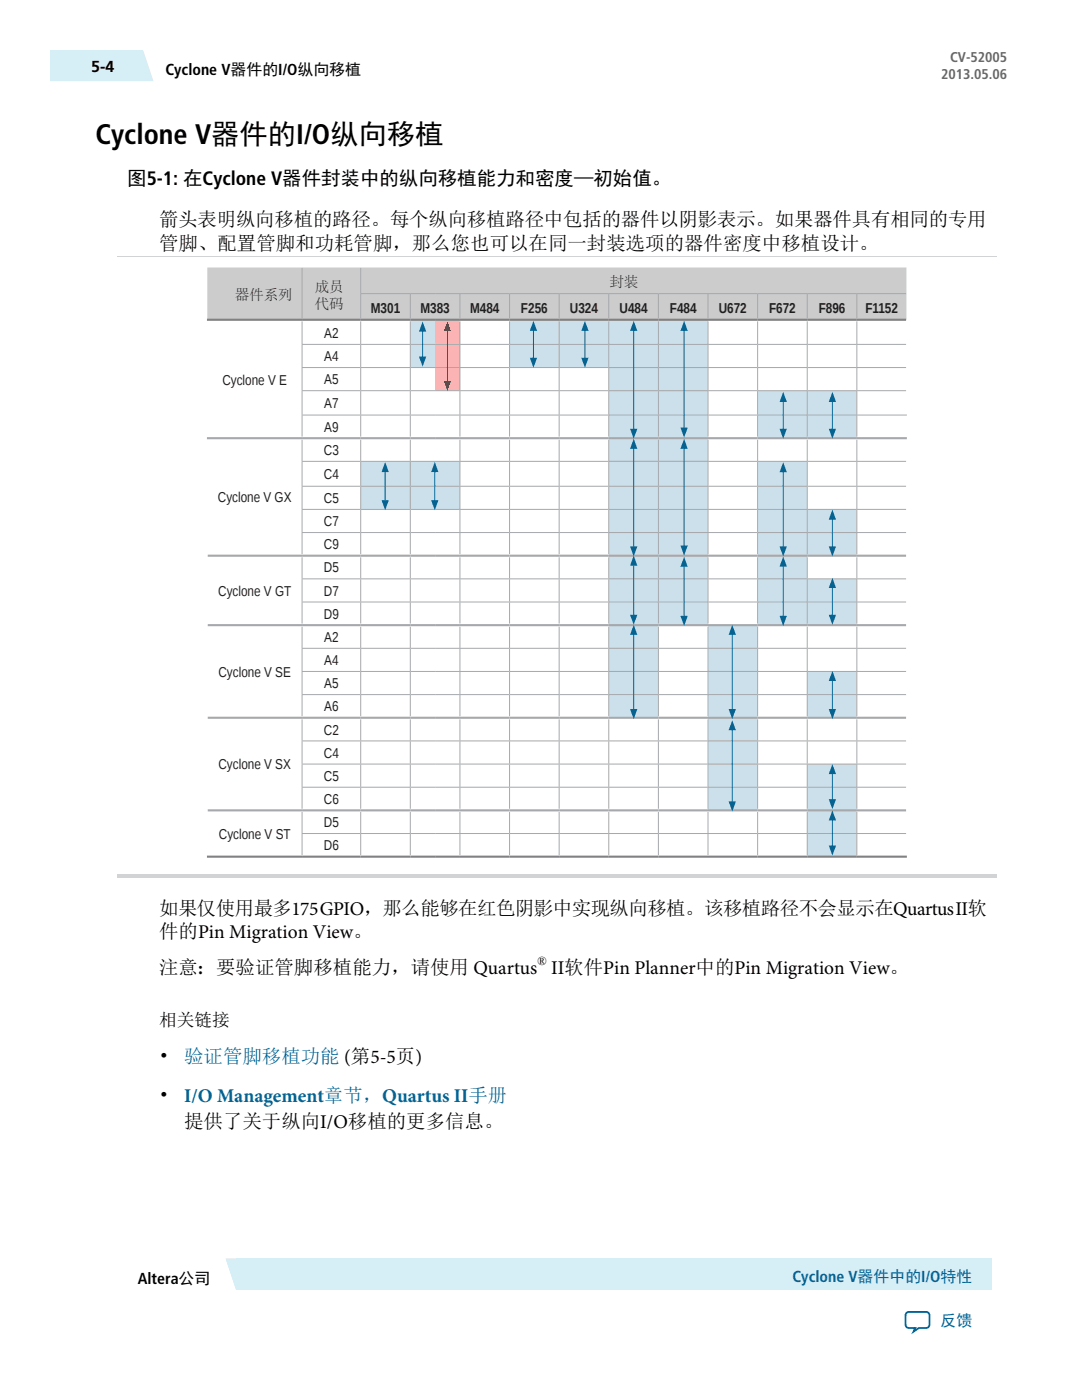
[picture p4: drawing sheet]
<svg xmlns="http://www.w3.org/2000/svg" width="216mm" height="279mm" viewBox="0 0 216 279" stroke-linecap="round" stroke-linejoin="round" font-family="sans-serif">
<path d="M23.4 51.1h175.4" fill="none" stroke="#d1d3d4" stroke-width=".2"/>
<path d="M23.4 174.4h175.4v.7h-175.4z" fill="#d1d3d4"/>
<path d="M171 58.6h9.9v5.2h-9.9zM161.1 58.6h9.9v5.2h-9.9zM151.2 58.6h9.9v5.2h-9.9zM141.3 58.6h9.9v5.2h-9.9zM131.4 58.6h9.9v5.2h-9.9zM121.5 58.6h9.9v5.2h-9.9zM111.6 58.6h9.9v5.2h-9.9zM101.7 58.6h9.9v5.2h-9.9zM91.8 58.6h9.9v5.2h-9.9zM81.9 58.6h9.9v5.2h-9.9zM72 58.6h9.9v5.2h-9.9zM72 53.4h108.9v5.2h-108.9zM60.3 53.4h11.7v10.4h-11.7zM41.4 53.4h18.9v10.4h-18.9z" fill="#ccc"/>
<path d="M91.8 68.7h9.9v4.7h-9.9zM72 68.7h9.9v4.7h-9.9zM91.8 63.8h9.9v4.9h-9.9zM72 63.8h9.9v4.9h-9.9z" fill="#fff"/>
<path d="M161.1 166.3h9.9v4.7h-9.9zM161.1 161.7h9.9v4.6h-9.9zM161.1 157.1h9.9v4.6h-9.9zM141.3 157.1h9.9v4.6h-9.9zM161.1 152.5h9.9v4.6h-9.9zM141.3 152.5h9.9v4.6h-9.9zM141.3 147.9h9.9v4.6h-9.9zM141.3 143.2h9.9v4.7h-9.9zM161.1 138.6h9.9v4.6h-9.9zM141.3 138.6h9.9v4.6h-9.9zM121.5 138.6h9.9v4.6h-9.9zM161.1 134h9.9v4.6h-9.9zM141.3 134h9.9v4.6h-9.9zM121.5 134h9.9v4.6h-9.9zM141.3 129.4h9.9v4.6h-9.9zM121.5 129.4h9.9v4.6h-9.9zM141.3 124.8h9.9v4.6h-9.9zM121.5 124.8h9.9v4.6h-9.9zM161.1 120.1h9.9v4.7h-9.9zM151.2 120.1h9.9v4.7h-9.9zM131.4 120.1h9.9v4.7h-9.9zM121.5 120.1h9.9v4.7h-9.9zM161.1 115.5h9.9v4.6h-9.9zM151.2 115.5h9.9v4.6h-9.9zM131.4 115.5h9.9v4.6h-9.9zM121.5 115.5h9.9v4.6h-9.9zM151.2 110.9h9.9v4.6h-9.9zM131.4 110.9h9.9v4.6h-9.9zM121.5 110.9h9.9v4.6h-9.9zM161.1 106.3h9.9v4.6h-9.9zM151.2 106.3h9.9v4.6h-9.9zM131.4 106.3h9.9v4.6h-9.9zM121.5 106.3h9.9v4.6h-9.9zM161.1 101.7h9.9v4.6h-9.9zM151.2 101.7h9.9v4.6h-9.9zM131.4 101.7h9.9v4.6h-9.9zM121.5 101.7h9.9v4.6h-9.9zM151.2 97h9.9v4.7h-9.9zM131.4 97h9.9v4.7h-9.9zM121.5 97h9.9v4.7h-9.9zM86.8 97h5v4.7h-5zM81.9 97h4.9v4.7h-4.9zM72 97h9.9v4.7h-9.9zM151.2 92.1h9.9v4.9h-9.9zM131.4 92.1h9.9v4.9h-9.9zM121.5 92.1h9.9v4.9h-9.9zM86.8 92.1h5v4.9h-5zM81.9 92.1h4.9v4.9h-4.9zM72 92.1h9.9v4.9h-9.9zM131.4 87.5h9.9v4.6h-9.9zM121.5 87.5h9.9v4.6h-9.9zM161.1 82.8h9.9v4.7h-9.9zM151.2 82.8h9.9v4.7h-9.9zM131.4 82.8h9.9v4.7h-9.9zM121.5 82.8h9.9v4.7h-9.9zM161.1 78h9.9v4.8h-9.9zM151.2 78h9.9v4.8h-9.9zM131.4 78h9.9v4.8h-9.9zM121.5 78h9.9v4.8h-9.9zM131.4 73.4h9.9v4.6h-9.9zM121.5 73.4h9.9v4.6h-9.9zM131.4 68.7h9.9v4.7h-9.9zM121.5 68.7h9.9v4.7h-9.9zM111.6 68.7h9.9v4.7h-9.9zM101.7 68.7h9.9v4.7h-9.9zM81.9 68.7h4.9v4.7h-4.9zM131.4 63.8h9.9v4.9h-9.9zM121.5 63.8h9.9v4.9h-9.9zM111.6 63.8h9.9v4.9h-9.9zM101.7 63.8h9.9v4.9h-9.9zM81.9 63.8h4.9v4.9h-4.9z" fill="#cce0eb"/>
<path d="M86.8 73.4h5v4.6h-5zM86.8 68.7h5v4.7h-5zM86.8 63.8h5v4.9h-5z" fill="#ffb3b3"/>
<g fill="none" stroke="#a6a8ab" stroke-width=".2">
<path d="M60.3 53.5v10M71.9 58.6h108.9M72 53.5v5M72 58.7v4.8M81.9 58.7v4.8M91.8 58.7v4.8M101.7 58.7v4.8M111.6 58.7v4.8M121.5 58.7v4.8M131.4 58.7v4.8M141.3 58.7v4.8M151.2 58.7v4.8"/>
<path d="M161.1 58.7v4.8M171 58.7v4.8M60.2 68.7h120.6M60.2 73.4h120.6M60.2 78h120.6M60.3 64.1v4.6M60.3 68.8v4.5M60.3 73.4v4.5M60.3 78.1v4.7M72 64.1v4.6M72 68.8v4.5M72 73.4v4.5"/>
<path d="M72 78.1v4.7M81.9 64.1v4.6M81.9 68.8v4.5M81.9 73.4v4.5M81.9 78.1v4.7M91.8 64.1v4.6M91.8 68.8v4.5M91.8 73.4v4.5M91.8 78.1v4.7M101.7 64.1v4.6M101.7 68.8v4.5M101.7 73.4v4.5"/>
<path d="M101.7 78.1v4.7M111.6 64.1v4.6M111.6 68.8v4.5M111.6 73.4v4.5M111.6 78.1v4.7M121.5 64.1v4.6M121.5 68.8v4.5M121.5 73.4v4.5M121.5 78.1v4.7M131.4 64.1v4.6M131.4 68.8v4.5M131.4 73.4v4.5"/>
<path d="M131.4 78.1v4.7M141.3 64.1v4.6M141.3 68.8v4.5M141.3 73.4v4.5M141.3 78.1v4.7M151.2 64.1v4.6M151.2 68.8v4.5M151.2 73.4v4.5M151.2 78.1v4.7M161.1 64.1v4.6M161.1 68.8v4.5M161.1 73.4v4.5"/>
<path d="M161.1 78.1v4.7M171 64.1v4.6M171 68.8v4.5M171 73.4v4.5M171 78.1v4.7M60.2 82.8h120.8M60.2 92.1h120.6M60.2 97h120.6M60.3 82.9v4.2M60.3 87.8v4.2M60.3 92.2v4.8M60.3 97.1v4.5"/>
<path d="M72 82.9v4.2M72 87.8v4.2M72 92.2v4.8M72 97.1v4.5M81.9 82.9v4.2M81.9 87.8v4.2M81.9 92.2v4.8M81.9 97.1v4.5M91.8 82.9v4.2M91.8 87.8v4.2M91.8 92.2v4.8M91.8 97.1v4.5"/>
<path d="M101.7 82.9v4.2M101.7 87.8v4.2M101.7 92.2v4.8M101.7 97.1v4.5M111.6 82.9v4.2M111.6 87.8v4.2M111.6 92.2v4.8M111.6 97.1v4.5M121.5 82.9v4.2M121.5 87.8v4.2M121.5 92.2v4.8M121.5 97.1v4.5"/>
<path d="M131.4 82.9v4.2M131.4 87.8v4.2M131.4 92.2v4.8M131.4 97.1v4.5M141.3 82.9v4.2M141.3 87.8v4.2M141.3 92.2v4.8M141.3 97.1v4.5M151.2 82.9v4.2M151.2 87.8v4.2M151.2 92.2v4.8M151.2 97.1v4.5"/>
<path d="M161.1 82.9v4.2M161.1 87.8v4.2M161.1 92.2v4.8M161.1 97.1v4.5M171 82.9v4.2M171 87.8v4.2M171 92.2v4.8M171 97.1v4.5M60.2 101.7h120.6M60.2 106.3h120.6M60.2 115.5h120.6M60.3 101.7v4.5"/>
<path d="M60.3 106.4v4.2M60.3 111.2v4.2M60.3 115.6v4.5M72 101.7v4.5M72 106.4v4.2M72 111.2v4.2M72 115.6v4.5M81.9 101.7v4.5M81.9 106.4v4.2M81.9 111.2v4.2M81.9 115.6v4.5M91.8 101.7v4.5"/>
<path d="M91.8 106.4v4.2M91.8 111.2v4.2M91.8 115.6v4.5M101.7 101.7v4.5M101.7 106.4v4.2M101.7 111.2v4.2M101.7 115.6v4.5M111.6 101.7v4.5M111.6 106.4v4.2M111.6 111.2v4.2M111.6 115.6v4.5M121.5 101.7v4.5"/>
<path d="M121.5 106.4v4.2M121.5 111.2v4.2M121.5 115.6v4.5M131.4 101.7v4.5M131.4 106.4v4.2M131.4 111.2v4.2M131.4 115.6v4.5M141.3 101.7v4.5M141.3 106.4v4.2M141.3 111.2v4.2M141.3 115.6v4.5M151.2 101.7v4.5"/>
<path d="M151.2 106.4v4.2M151.2 111.2v4.2M151.2 115.6v4.5M161.1 101.7v4.5M161.1 106.4v4.2M161.1 111.2v4.2M161.1 115.6v4.5M171 101.7v4.5M171 106.4v4.2M171 111.2v4.2M171 115.6v4.5M60.2 120.1h120.6"/>
<path d="M60.2 129.4h120.6M60.2 134h120.6M60.2 138.6h120.6M60.3 120.2v4.2M60.3 125.1v4.2M60.3 129.5v4.4M60.3 134.1v4.4M60.3 138.7v4.2M72 120.2v4.2M72 125.1v4.2M72 129.5v4.4M72 134.1v4.4"/>
<path d="M72 138.7v4.2M81.9 120.2v4.2M81.9 125.1v4.2M81.9 129.5v4.4M81.9 134.1v4.4M81.9 138.7v4.2M91.8 120.2v4.2M91.8 125.1v4.2M91.8 129.5v4.4M91.8 134.1v4.4M91.8 138.7v4.2M101.7 120.2v4.2"/>
<path d="M101.7 125.1v4.2M101.7 129.5v4.4M101.7 134.1v4.4M101.7 138.7v4.2M111.6 120.2v4.2M111.6 125.1v4.2M111.6 129.5v4.4M111.6 134.1v4.4M111.6 138.7v4.2M121.5 120.2v4.2M121.5 125.1v4.2M121.5 129.5v4.4"/>
<path d="M121.5 134.1v4.4M121.5 138.7v4.2M131.4 120.2v4.2M131.4 125.1v4.2M131.4 129.5v4.4M131.4 134.1v4.4M131.4 138.7v4.2M141.3 120.2v4.2M141.3 125.1v4.2M141.3 129.5v4.4M141.3 134.1v4.4M141.3 138.7v4.2"/>
<path d="M151.2 120.2v4.2M151.2 125.1v4.2M151.2 129.5v4.4M151.2 134.1v4.4M151.2 138.7v4.2M161.1 120.2v4.2M161.1 125.1v4.2M161.1 129.5v4.4M161.1 134.1v4.4M161.1 138.7v4.2M171 120.2v4.2M171 125.1v4.2"/>
<path d="M171 129.5v4.4M171 134.1v4.4M171 138.7v4.2M60.2 147.9h120.6M60.2 152.5h120.6M60.2 157.1h120.6M60.3 143.6v4.2M60.3 147.9v4.5M60.3 152.6v4.4M60.3 157.2v4.2M72 143.6v4.2M72 147.9v4.5"/>
<path d="M72 152.6v4.4M72 157.2v4.2M81.9 143.6v4.2M81.9 147.9v4.5M81.9 152.6v4.4M81.9 157.2v4.2M91.8 143.6v4.2M91.8 147.9v4.5M91.8 152.6v4.4M91.8 157.2v4.2M101.7 143.6v4.2M101.7 147.9v4.5"/>
<path d="M101.7 152.6v4.4M101.7 157.2v4.2M111.6 143.6v4.2M111.6 147.9v4.5M111.6 152.6v4.4M111.6 157.2v4.2M121.5 143.6v4.2M121.5 147.9v4.5M121.5 152.6v4.4M121.5 157.2v4.2M131.4 143.6v4.2M131.4 147.9v4.5"/>
<path d="M131.4 152.6v4.4M131.4 157.2v4.2M141.3 143.6v4.2M141.3 147.9v4.5M141.3 152.6v4.4M141.3 157.2v4.2M151.2 143.6v4.2M151.2 147.9v4.5M151.2 152.6v4.4M151.2 157.2v4.2M161.1 143.6v4.2M161.1 147.9v4.5"/>
<path d="M161.1 152.6v4.4M161.1 157.2v4.2M171 143.6v4.2M171 147.9v4.5M171 152.6v4.4M171 157.2v4.2M60.2 166.3h120.6M60.3 162v4.3M60.3 166.4v4.3M72 162v4.3M72 166.4v4.3M81.9 162v4.3"/>
<path d="M81.9 166.4v4.3M91.8 162v4.3M91.8 166.4v4.3M101.7 162v4.3M101.7 166.4v4.3M111.6 162v4.3M111.6 166.4v4.3M121.5 162v4.3M121.5 166.4v4.3M131.4 162v4.3M131.4 166.4v4.3M141.3 162v4.3"/>
<path d="M141.3 166.4v4.3M151.2 162v4.3M151.2 166.4v4.3M161.1 162v4.3M161.1 166.4v4.3M171 162v4.3M171 166.4v4.3"/>
</g>
<path d="M41.3 63.8h139.5M41.3 171h139.7" fill="none" stroke="#808184" stroke-width=".42"/>
<path d="M41.3 87.5h139.7M41.5 110.9h139.3M41.5 124.8h139.3M41.5 143.2h139.3M41.5 161.7h139.3" fill="none" stroke="#a6a8ab" stroke-width=".42"/>
<path d="M106.4 65.5v6.4" fill="none" stroke="#069" stroke-width=".2"/>
<g fill="#069">
<path d="M106.4 64l.8 2h-1.5z"/>
<path d="M105.7 71.4h1.5l-.8 2z"/>
</g>
<path d="M84.3 65.7v6" fill="none" stroke="#069" stroke-width=".2"/>
<g fill="#069">
<path d="M84.3 64.2l.8 2h-1.5z"/>
<path d="M83.6 71.2h1.5l-.8 2z"/>
</g>
<path d="M126.4 112.4v10.8" fill="none" stroke="#069" stroke-width=".2"/>
<g fill="#069">
<path d="M126.4 110.9l.8 2h-1.5z"/>
<path d="M125.7 122.7h1.5l-.8 2z"/>
</g>
<path d="M136.5 112.6v10.8" fill="none" stroke="#069" stroke-width=".2"/>
<g fill="#069">
<path d="M136.5 111.1l.7 2h-1.4z"/>
<path d="M135.8 122.9h1.4l-.7 2z"/>
</g>
<path d="M116.7 65.5v6.4" fill="none" stroke="#069" stroke-width=".2"/>
<g fill="#069">
<path d="M116.7 64l.7 2h-1.4z"/>
<path d="M116 71.4h1.4l-.7 2z"/>
</g>
<path d="M156.3 79.7v6.4" fill="none" stroke="#069" stroke-width=".2"/>
<g fill="#069">
<path d="M156.3 78.2l.7 2h-1.4z"/>
<path d="M155.6 85.6h1.4l-.7 2z"/>
</g>
<path d="M156.3 93.8v15.8" fill="none" stroke="#069" stroke-width=".2"/>
<g fill="#069">
<path d="M156.3 92.2l.7 2.1h-1.4z"/>
<path d="M155.6 109.1h1.4l-.7 2z"/>
</g>
<path d="M166.1 79.7v6.4" fill="none" stroke="#069" stroke-width=".2"/>
<g fill="#069">
<path d="M166.1 78.2l.7 2h-1.4z"/>
<path d="M165.4 85.6h1.4l-.7 2z"/>
</g>
<path d="M166.1 103.2v6.4" fill="none" stroke="#069" stroke-width=".2"/>
<g fill="#069">
<path d="M166.1 101.7l.7 2h-1.4z"/>
<path d="M165.4 109.1h1.4l-.7 2z"/>
</g>
<path d="M166.1 116.8v6.4" fill="none" stroke="#069" stroke-width=".2"/>
<g fill="#069">
<path d="M166.1 115.3l.7 2h-1.4z"/>
<path d="M165.4 122.7h1.4l-.7 2z"/>
</g>
<path d="M156.3 112.6v10.8" fill="none" stroke="#069" stroke-width=".2"/>
<g fill="#069">
<path d="M156.3 111.1l.7 2h-1.4z"/>
<path d="M155.6 122.9h1.4l-.7 2z"/>
</g>
<path d="M166.1 135.4v6.6" fill="none" stroke="#069" stroke-width=".2"/>
<g fill="#069">
<path d="M166.1 133.9l.7 2h-1.4z"/>
<path d="M165.4 141.5h1.4l-.7 2z"/>
</g>
<path d="M166.1 163.2v6" fill="none" stroke="#069" stroke-width=".2"/>
<g fill="#069">
<path d="M166.1 161.7l.7 2h-1.4z"/>
<path d="M165.4 168.7h1.4l-.7 2z"/>
</g>
<path d="M166.1 154v6" fill="none" stroke="#069" stroke-width=".2"/>
<g fill="#069">
<path d="M166.1 152.5l.7 2h-1.4z"/>
<path d="M165.4 159.5h1.4l-.7 2z"/>
</g>
<path d="M126.4 65.5v20.6" fill="none" stroke="#069" stroke-width=".2"/>
<g fill="#069">
<path d="M126.4 64l.8 2h-1.5z"/>
<path d="M125.7 85.6h1.5l-.8 2z"/>
</g>
<path d="M126.4 89.1v20.5" fill="none" stroke="#069" stroke-width=".2"/>
<g fill="#069">
<path d="M126.4 87.6l.8 2h-1.5z"/>
<path d="M125.7 109.1h1.5l-.8 2z"/>
</g>
<path d="M126.4 126.2v15.8" fill="none" stroke="#069" stroke-width=".2"/>
<g fill="#069">
<path d="M126.4 124.7l.8 2h-1.5z"/>
<path d="M125.7 141.5h1.5l-.8 2z"/>
</g>
<path d="M136.5 65.5v20.3" fill="none" stroke="#069" stroke-width=".2"/>
<g fill="#069">
<path d="M136.5 64l.7 2h-1.4z"/>
<path d="M135.8 85.3h1.4l-.7 2z"/>
</g>
<path d="M136.5 89.1v20.3" fill="none" stroke="#069" stroke-width=".2"/>
<g fill="#069">
<path d="M136.5 87.6l.7 2h-1.4z"/>
<path d="M135.8 108.9h1.4l-.7 2z"/>
</g>
<path d="M146.1 126.2v15.8" fill="none" stroke="#069" stroke-width=".2"/>
<g fill="#069">
<path d="M146.1 124.7l.7 2h-1.4z"/>
<path d="M145.4 141.5h1.4l-.7 2z"/>
</g>
<path d="M146.1 145.2v15.3" fill="none" stroke="#069" stroke-width=".2"/>
<g fill="#069">
<path d="M146.1 143.7l.7 2h-1.4z"/>
<path d="M145.4 159.9h1.4l-.7 2.1z"/>
</g>
<path d="M89.3 65.5v11.1" fill="none" stroke="#f00" stroke-width=".2"/>
<g fill="#f00">
<path d="M89.3 64l.7 2h-1.5z"/>
<path d="M88.5 76.1h1.5l-.7 2z"/>
</g>
<path d="M76.9 93.7v6.6" fill="none" stroke="#069" stroke-width=".2"/>
<g fill="#069">
<path d="M76.9 92.2l.7 2h-1.5z"/>
<path d="M76.1 99.8h1.5l-.7 2z"/>
</g>
<path d="M86.8 93.7v6.6" fill="none" stroke="#069" stroke-width=".2"/>
<g fill="#069">
<path d="M86.8 92.2l.7 2h-1.5z"/>
<path d="M86 99.8h1.5l-.7 2z"/>
</g>
<g fill="#d6eff7">
<path d="M45 251.2h20.6v6.2h-18.5z"/>
<path d="M47.1 251.2h150.7v6.2h-150.7z"/>
</g>
<path d="M180.9 262l.5-.2h3.4a.68 .68 0 0 1 .7 .7v1.9a.68 .68 0 0 1-.7 .6h-1.5l-1 .7 .3-.7h-1.2a.68 .68 0 0 1-.7-.6v-1.9z" fill="none" stroke="#0065a4" stroke-width=".37"/>
<path d="M10 10h18.6l2 6.2h-20.6z" fill="#d6eff7"/>
<text font-size="5.6" x="19" y="28.7">Cyclone V器件的I/O纵向移植</text>
<g font-size="3.9">
<text x="25.4" y="36.9">图5-1: 在Cyclone V器件封装中的纵向移植能力和密度—初始值。</text>
<text x="31.7" y="45.1">箭头表明纵向移植的路径。每个纵向移植路径中包括的器件以阴影表示。如果器件具有相同的专用</text>
<text x="31.7" y="49.8">管脚、配置管脚和功耗管脚，那么您也可以在同一封装选项的器件密度中移植设计。</text>
<text x="31.7" y="182.5">如果仅使用最多175GPIO，那么能够在红色阴影中实现纵向移植。该移植路径不会显示在QuartusII软</text>
<text x="31.7" y="187.3">件的Pin Migration View。</text>
<text x="31.7" y="194.3">注意: 要验证管脚移植能力，请使用 Quartus</text>
<text x="110" y="194.3">II软件Pin Planner中的Pin Migration View。</text>
<text x="31.7" y="212.2">•</text>
<text x="31.7" y="220">•</text>
<text x="36.7" y="225.2">提供了关于纵向I/O移植的更多信息。</text>
</g>
<g font-size="3.9" fill="#069">
<text x="36.7" y="212.2">验证管脚移植功能 (第5-5页)</text>
<text x="36.7" y="220">I/O Management章节，Quartus II手册</text>
</g>
<text font-size="3.5" x="31.7" y="204.8">相关链接</text>
<g font-size="3.2">
<text x="18.2" y="14.4">5-4</text>
<text x="33" y="15">Cyclone V器件的I/O纵向移植</text>
<text x="27.5" y="256.2">Altera公司</text>
</g>
<g font-size="3.2" fill="#069">
<text x="158.1" y="255.9">Cyclone V器件中的I/O特性</text>
<text x="187.6" y="264.7">反馈</text>
</g>
<g font-size="2.9" fill="#231f20">
<text x="46.9" y="59.9">器件系列</text>
<text x="62.8" y="58.2">成员</text>
<text x="121.7" y="57.3">封装</text>
<text x="62.8" y="61.7">代码</text>
<text x="74" y="62.5">M301</text>
<text x="83.9" y="62.5">M383</text>
<text x="93.8" y="62.5">M484</text>
<text x="104" y="62.5">F256</text>
<text x="113.7" y="62.5">U324</text>
<text x="123.6" y="62.5">U484</text>
<text x="133.7" y="62.5">F484</text>
<text x="143.4" y="62.5">U672</text>
<text x="153.5" y="62.5">F672</text>
<text x="163.4" y="62.5">F896</text>
<text x="172.7" y="62.5">F1152</text>
<text x="64.7" y="67.4">A2</text>
<text x="44.4" y="76.8">Cyclone V E</text>
<text x="64.7" y="72.1">A4</text>
<text x="64.7" y="76.7">A5</text>
<text x="64.7" y="81.4">A7</text>
<text x="64.7" y="86.2">A9</text>
<text x="64.6" y="90.8">C3</text>
<text x="64.6" y="95.6">C4</text>
<text x="43.5" y="100.2">Cyclone V GX</text>
<text x="64.6" y="100.4">C5</text>
<text x="64.6" y="105">C7</text>
<text x="64.6" y="109.6">C9</text>
<text x="43.6" y="118.9">Cyclone V GT</text>
<text x="64.6" y="114.3">D5</text>
<text x="64.6" y="118.9">D7</text>
<text x="64.6" y="123.5">D9</text>
<text x="64.7" y="128.1">A2</text>
<text x="43.6" y="135">Cyclone V SE</text>
<text x="64.7" y="132.7">A4</text>
<text x="64.7" y="137.4">A5</text>
<text x="64.7" y="142">A6</text>
<text x="64.6" y="146.6">C2</text>
<text x="43.6" y="153.5">Cyclone V SX</text>
<text x="64.6" y="151.2">C4</text>
<text x="64.6" y="155.8">C5</text>
<text x="64.6" y="160.5">C6</text>
<text x="43.7" y="167.4">Cyclone V ST</text>
<text x="64.6" y="165.1">D5</text>
<text x="64.6" y="169.7">D6</text>
</g>
<g font-size="2.8" fill="#666">
<text x="187.8" y="15.8">2013.05.06</text>
<text x="189.6" y="12.4">CV-52005</text>
</g>
<text font-size="2.4" x="107.2" y="192.6">®</text>
</svg>
